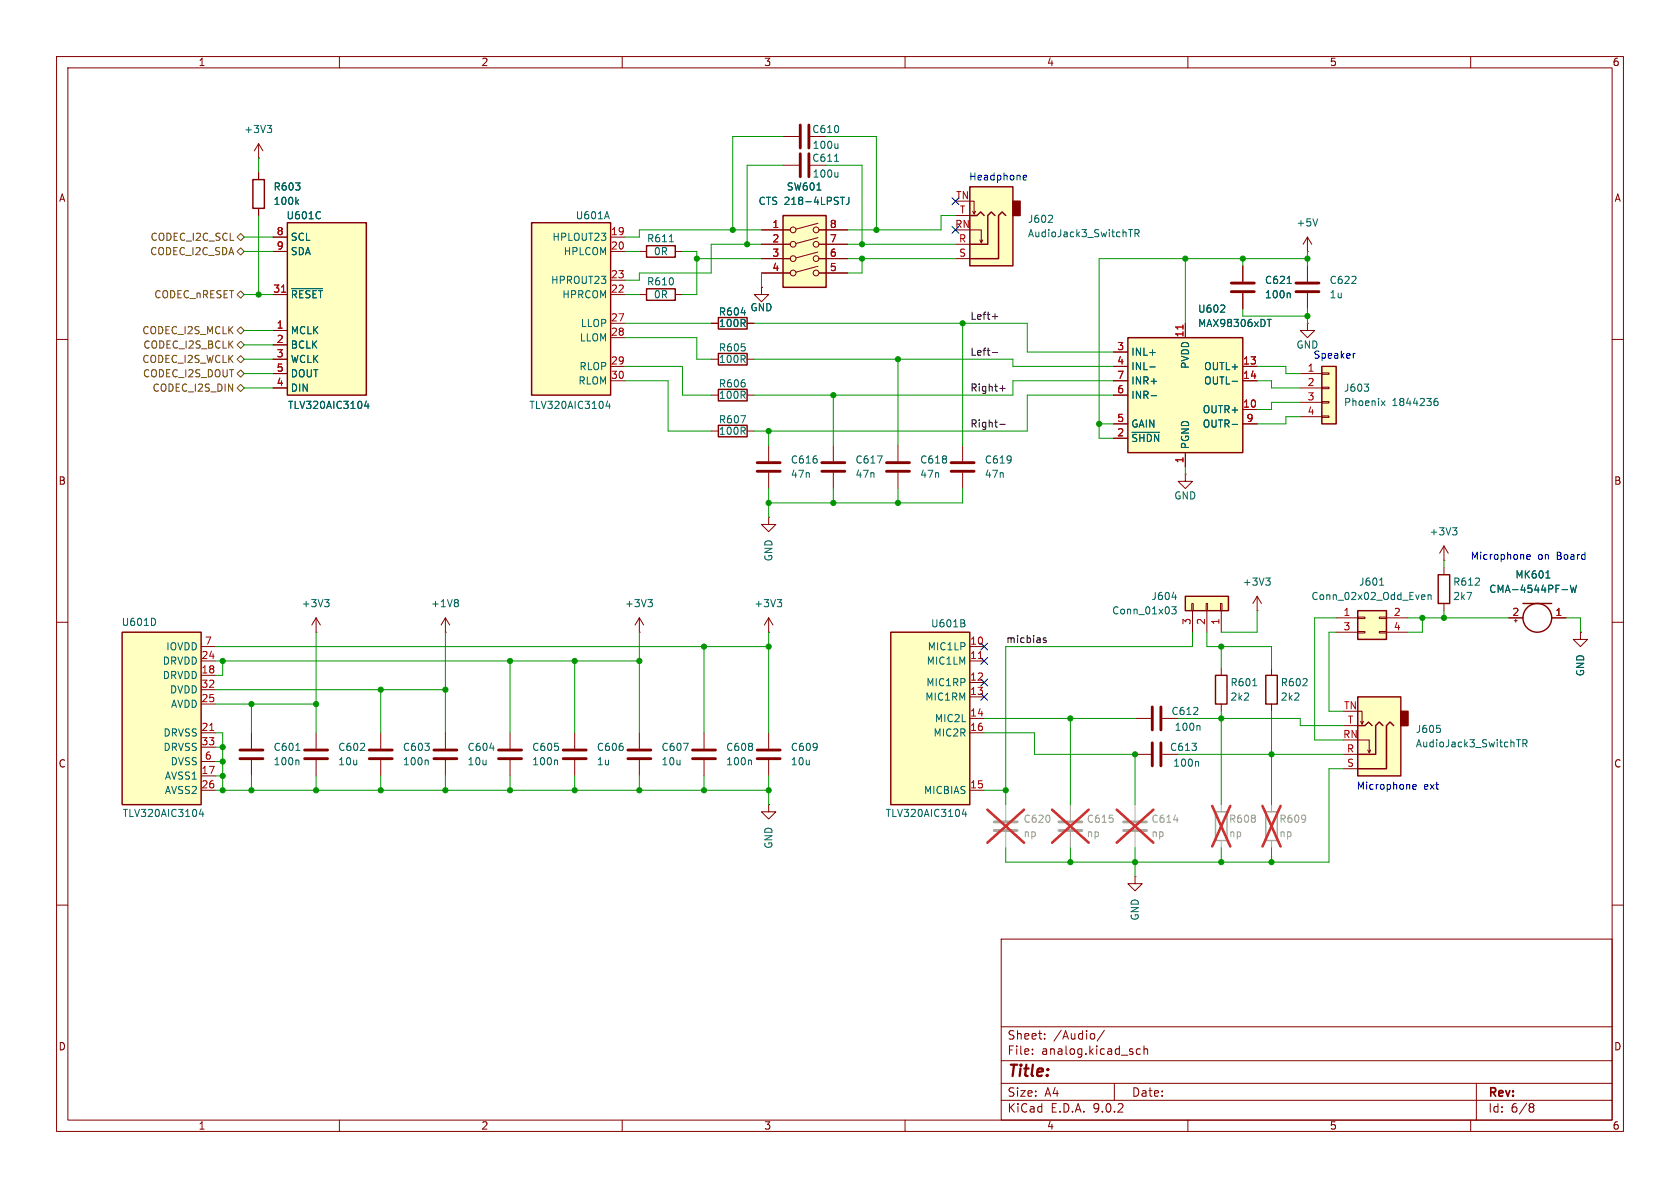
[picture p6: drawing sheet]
<svg xmlns="http://www.w3.org/2000/svg" width="297mm" height="210mm" viewBox="0 0 297 210" stroke-linecap="round" stroke-linejoin="round" font-family="sans-serif">
<g fill="none" stroke="#840000" stroke-width=".18">
<path d="M10 10h277v190h-277zM12 12h273v186h-273zM60 10v2M110 10v2M160 10v2M210 10v2M260 10v2M113 52.1h1.3M119.4 52.1h1.2M134.6 50.8v1.3h1.3l-1.3 1.2-1.3-1.2h1.3M134.6 50.8h.1M10 60h2"/>
<path d="M147.3 78.7v2.8M285 60h2M147.3 83.6v2.8M10 110h2M285 110h2M200.7 127h2.8M205.5 127h2.8M10 160h2M177 166h108v32h-108zM285 160h2M60 198v2M110 198v2"/>
<path d="M160 198v2M177 194.5h108M177 191.5h108M177 187.5h108M177 181.5h108M182.5 186.3v.1M182.5 185.5v.1M184.7 183.6v.1M184.7 182.8v.1M193.5 182.8v.8M195.2 182.1l-1.2 2M197 191.5v3"/>
<path d="M201.6 185.5l-.4-.1-.3 .3v.4l.1 .2h.6M202.2 185.5l.3-.1 .3 .1 .1 .9M202.2 184.9v1.5M210 198v2M260 198v2M261 191.5v6.5M270.6 195.1l.4 .1 .2 .2-.3 .3M270.6 195.7h.3M270.9 195.7l.2 .2 .1 .4-.2 .2-.4 .1"/>
</g>
<path d="M145.3 81.8h4.1M145.3 83.3h4.1M203.7 125v4M205.2 125v4" fill="none" stroke="#840000" stroke-width=".51"/>
<path d="M155.1 80.6h.9l-.6 1.3M212 128.3l.1 .1v.7" fill="none" stroke="#006464" stroke-width=".18"/>
<path d="M114.3 51.1h5.1v2h-5.1z" fill="none" stroke="#840000" stroke-width=".25"/>
<path d="M21.6 111.8h14v30.4h-14z" fill="#ffffc2"/>
<path d="M127 62.5h5.1v2h-5.1zM21.6 111.8h14v30.4h-14zM214.9 119.4h2v5.1h-2zM223.8 119.4h2v5.1h-2z" fill="none" stroke="#840000" stroke-width=".25"/>
<g fill="none" stroke="#840000" stroke-width=".18">
<path d="M125.7 63.5h1.3M132.1 63.5h1.2M35.6 114.3h2.5M35.6 116.8h2.5M35.6 119.4h2.5M215.9 118.1v1.3M224.8 118.1v1.3M35.6 121.9h2.5M35.6 124.5h2.5M35.6 129.5h2.5M35.6 132.1h2.5M35.6 134.6h2.5"/>
<path d="M35.6 137.2h2.5M35.6 139.7h2.5M44.4 129.5v2.8M44.4 134.4v2.8M55.9 129.5v2.8M55.9 134.4v2.8M200.7 133.4h2.8M205.5 133.4h2.8M215.9 124.5v1.2M224.8 124.5v1.2M200.7 154.9v1.3h1.2l-1.2 1.3-1.3-1.3h1.3M200.7 154.9h.1"/>
</g>
<path d="M37.1 129.1h.7" fill="none" stroke="#a90000" stroke-width=".18"/>
<path d="M27.5 109.6v.7M52.3 132.7h.7M52.7 134.4l.1 .1v.7M211.7 134.6l.2 .2v.7M221.5 121.2h.7M35.5 143l-.3 .9h.8M35.9 143.5v.8" fill="none" stroke="#006464" stroke-width=".18"/>
<path d="M42.4 134.1h4.1M42.4 132.6h4.1M53.8 134.1h4.1M53.8 132.6h4.1M203.7 131.3v4.1M205.2 131.3v4.1" fill="none" stroke="#840000" stroke-width=".51"/>
<path d="M214.9 143.5h2v5.1h-2zM223.8 143.5h2v5.1h-2z" fill="none" stroke="#a1a1a1" stroke-width=".25"/>
<path d="M215.9 142.2v1.3M215.9 148.6v1.3M224.8 142.2v1.3M224.8 148.6v1.3" fill="none" stroke="#a1a1a1" stroke-width=".18"/>
<path d="M214.3 142.5l3.2 7.1M217.5 142.5l-3.2 7.1M223.2 142.5l3.2 7.1M226.4 142.5l-3.2 7.1" fill="none" stroke="#e12e31" stroke-width=".46"/>
<path d="M199.4 59.7h20.3v20.3h-20.3z" fill="#ffffc2"/>
<path d="M199.4 59.7h20.3v20.3h-20.3z" fill="none" stroke="#840000" stroke-width=".25"/>
<path d="M209.5 57.2v2.5M196.8 62.2h2.6M196.8 64.8h2.6M196.8 67.3h2.6M196.8 69.9h2.6M196.8 74.9h2.6M196.8 77.5h2.6M219.7 64.8h2.5M219.7 67.3h2.5M219.7 74.9h2.5M219.7 72.4h2.5M209.5 80v2.6" fill="none" stroke="#840000" stroke-width=".18"/>
<path d="M215.7 55.2h.8M216.5 54v.5M224 56.5h.7M224.4 56.5v1.2M200.1 76.4h4.9M203.3 64.9h.9M203.5 69.9h1M217.8 67.4h1M217.8 75h1" fill="none" stroke="#006464" stroke-width=".18"/>
<path d="M209.1 57.5v.7" fill="none" stroke="#a90000" stroke-width=".18"/>
<path d="M233.7 64.8h2.5v10.1h-2.5z" fill="#ffffc2"/>
<path d="M233.7 64.8h2.5v10.1h-2.5z" fill="none" stroke="#840000" stroke-width=".25"/>
<g fill="none" stroke="#840000" stroke-width=".18">
<path d="M219.7 47v2.8M219.7 51.8v2.8M231.1 44.5h.1M231.1 57.2v1.2h1.3l-1.3 1.3-1.2-1.3h1.2M231.1 57.2h.1M231.1 41.9l-.7 1.3M231.1 41.9l.8 1.3M231.1 41.9v2.6M231.1 47v2.8M231.1 51.8v2.8M229.9 66h3.8M229.9 68.6h3.8"/>
<path d="M229.9 71.1h3.8M229.9 73.7h3.8M233.7 65.9h1.2v.3h-1.2zM233.7 68.5h1.2v.2h-1.2zM233.7 71h1.2v.2h-1.2zM233.7 73.5h1.2v.3h-1.2z"/>
</g>
<path d="M233 38.7l-.5 1.2M227.6 50.1h.7M227.9 51.8l.2 .2v.6M241.2 67.9h.8l-.5 .5M241.8 68.4l.2 .2-.2 .5M244.2 70.9l.7 .8M244.9 70.9l-.7 .8M253.5 71.2l.2-.3h.3l.2 .3v.3l-.2 .2-.4-.1-.1-.1M254.1 70.4l-.4 .1-.2 .5" fill="none" stroke="#006464" stroke-width=".18"/>
<path d="M217.7 51.6h4M217.7 50h4M229.1 51.6h4.1M229.1 50h4.1" fill="none" stroke="#840000" stroke-width=".51"/>
<path d="M175.8 145.3h4M175.8 146.8h4M187.2 145.3h4.1M187.2 146.8h4.1M198.6 145.3h4.1M198.6 146.8h4.1" fill="none" stroke="#a1a1a1" stroke-width=".51"/>
<path d="M177.8 142.2v2.8M177.8 147.1v2.8M189.2 142.2v2.8M189.2 147.1v2.8M200.7 142.2v2.8M200.7 147.1v2.8" fill="none" stroke="#a1a1a1" stroke-width=".18"/>
<path d="M174.6 143.1l6.4 5.9M181 143.1l-6.4 5.9M186 143.1l6.5 5.9M192.5 143.1l-6.5 5.9M197.4 143.1l6.5 5.9M203.9 143.1l-6.5 5.9" fill="none" stroke="#e12e31" stroke-width=".46"/>
<path d="M207.5 144.9h.8" fill="none" stroke="#989898" stroke-width=".18"/>
<path d="M157.5 111.8h13.9v30.4h-13.9z" fill="#ffffc2"/>
<path d="M44.7 31.8h2v5h-2zM114.3 43.4h5.1v2.1h-5.1zM157.5 111.8h13.9v30.4h-13.9z" fill="none" stroke="#840000" stroke-width=".25"/>
<g fill="none" stroke="#840000" stroke-width=".18">
<path d="M45.7 27.9h.1M45.7 25.4v2.5M45.7 30.5v1.3M45.7 36.8v1.3M45.7 25.4l-.7 1.3M45.7 25.4l.8 1.3M113 44.5h1.3M119.4 44.5h1.2M170.2 78.7v2.8M135.9 91.4v1.3h1.3l-1.3 1.3-1.3-1.3h1.3M135.9 91.4h.1M170.2 83.6v2.8"/>
<path d="M113 111.8h.1M113 109.2l-.7 1.3M113 109.2l.8 1.3M113 109.2v2.6M171.4 114.3h2.6M171.4 116.8h2.6M78.7 129.5v2.8M78.7 134.4v2.8M90.2 129.5v2.8M90.2 134.4v2.8M101.6 129.5v2.8M101.6 134.4v2.8"/>
<path d="M113 129.5v2.8M113 134.4v2.8M124.5 129.5v2.8M124.5 134.4v2.8M171.4 120.7h2.6M171.4 123.2h2.6M171.4 127h2.6M171.4 129.5h2.6M171.4 139.7h2.6M135.9 142.2v1.3h1.3l-1.3 1.3-1.3-1.3h1.3M135.9 142.2h.1"/>
</g>
<path d="M173 116.4h.7" fill="none" stroke="#a90000" stroke-width=".18"/>
<g fill="none" stroke="#006464" stroke-width=".18">
<path d="M47.2 22.2h.8l-.4 .5M47.8 22.7l.2 .2v.3l-.2 .2M52.4 35.7l.4 .4M52.8 35.3l-.5 .5M118.3 42.7h.7M114.5 106h.8l-.4 .5M115.1 106.5l.2 .2v.3l-.2 .3M170.3 110.2l.3 .2-.1 .3-.2 .1M170.4 109.6l.1 .2-.1 .3M86.6 132.2h.8M98.4 134.4l.2 .1v.7M120.8 131.4h.9l-.6 1.3"/>
<path d="M132.7 134.4l.2 .1v.7M170.4 143l-.3 .9h.8M170.7 143.5v.8"/>
</g>
<path d="M168.1 81.8h4.1M168.1 83.3h4.1M76.7 134.1h4.1M76.7 132.6h4.1M88.1 134.1h4.1M88.1 132.6h4.1M99.6 134.1h4M99.6 132.6h4M111 134.1h4.1M111 132.6h4.1M122.4 134.1h4.1M122.4 132.6h4.1" fill="none" stroke="#840000" stroke-width=".51"/>
<path d="M50.8 39.4h14v30.5h-14z" fill="#ffffc2"/>
<path d="M50.8 39.4h14v30.5h-14z" fill="none" stroke="#840000" stroke-width=".25"/>
<path d="M48.3 41.9h2.5M48.3 44.5h2.5M48.3 52.1h2.5M48.3 58.4h2.5M48.3 61h2.5M48.3 63.5h2.5M48.3 66h2.5M48.3 68.6h2.5" fill="none" stroke="#840000" stroke-width=".18"/>
<path d="M56.6 37.5h.1M56.6 38.6h.1M51.5 51h5.5M64.8 70.9l-.3 .9h.7M65.1 71.4v.8" fill="none" stroke="#006464" stroke-width=".18"/>
<path d="M49.8 51.7h.7" fill="none" stroke="#a90000" stroke-width=".18"/>
<path d="M94 39.4h13.9v30.5h-13.9z" fill="#ffffc2"/>
<path d="M94 39.4h13.9v30.5h-13.9z" fill="none" stroke="#840000" stroke-width=".25"/>
<g fill="none" stroke="#840000" stroke-width=".18">
<path d="M138.4 29.2h2.8M138.4 24.1h2.8M107.9 41.9h2.6M107.9 44.5h2.6M107.9 49.5h2.6M107.9 52.1h2.6M107.9 57.2h2.6M107.9 59.7h2.6M107.9 64.8h2.6M107.9 67.3h2.6M55.9 111.8h.1M55.9 109.2l-.8 1.3"/>
<path d="M55.9 109.2l.7 1.3M55.9 109.2v2.6M78.7 111.8h.1M78.7 109.2l-.7 1.3M78.7 109.2l.8 1.3M78.7 109.2v2.6M135.9 111.8h.1M135.9 109.2v2.6M135.9 109.2l-.8 1.3M135.9 109.2l.8 1.3M67.3 129.5v2.8M67.3 134.4v2.8"/>
<path d="M135.9 129.5v2.8M135.9 134.4v2.8"/>
</g>
<g fill="none" stroke="#006464" stroke-width=".18">
<path d="M107.3 37.4l.4 1.3M147.5 28.5h.8M148.1 25.4v.8M148.1 30.5v.8M148.1 31.2l-.1 .1M148.1 26.1l-.1 .1M107.4 70.9l-.3 .9h.8M107.7 71.4v.8M57.4 106h.8l-.4 .5M57.9 106.5l.3 .2v.3l-.3 .3M80.8 106l.2 .2-.2 .3 .2 .3v.2l-.2 .3M137.4 106h.8l-.4 .5"/>
<path d="M137.9 106.5l.3 .2v.3l-.3 .3M75.5 134.4l.2 .1v.7"/>
</g>
<path d="M141.5 22.1v4.1M141.5 27.2v4M143 22.1v4.1M143 27.2v4M65.3 134.1h4M65.3 132.6h4M133.9 134.1h4M133.9 132.6h4" fill="none" stroke="#840000" stroke-width=".51"/>
<path d="M138.4 38.1h7.6v12.7h-7.6z" fill="#ffffc2"/>
<g fill="none" stroke="#840000" stroke-width=".18">
<path d="M144.6 39.5l-3.9 1M125.7 57.2h1.3M132.1 57.2h1.2M134.6 40.6h5.1M134.6 43.2h5.1M134.6 45.7h5.1M134.6 48.3h5.1M144.6 42l-3.9 1.1M144.6 44.6l-3.9 1M144.6 47.1l-3.9 1M144.8 40.6h5.1M144.8 43.2h5.1"/>
<path d="M144.8 45.7h5.1M144.8 48.3h5.1M125.7 69.9h1.3M125.7 76.2h1.3M132.1 69.9h1.2M132.1 76.2h1.2M135.9 78.7v2.8M135.9 83.6v2.8"/>
<circle cx="140.2" cy="40.6" r=".51"/>
<circle cx="140.2" cy="48.3" r=".51"/>
<circle cx="140.2" cy="43.2" r=".51"/>
<circle cx="140.2" cy="45.7" r=".51"/>
<circle cx="144.3" cy="45.7" r=".51"/>
<circle cx="144.3" cy="43.2" r=".51"/>
<circle cx="144.3" cy="48.3" r=".51"/>
<circle cx="144.3" cy="40.6" r=".51"/>
</g>
<path d="M138.4 38.1h7.6v12.7h-7.6zM127 56.1h5.1v2.1h-5.1zM127 68.8h5.1v2.1h-5.1zM127 75.2h5.1v2h-5.1z" fill="none" stroke="#840000" stroke-width=".25"/>
<path d="M144.4 33.6h.7M148.6 34.9h.7M150.1 34.9v.9a.41 .41 0 0 1-.5 .3M131 55.3h.8M131 73.5h.8l-.5 1.2" fill="none" stroke="#006464" stroke-width=".18"/>
<path d="M133.9 81.8h4M133.9 83.3h4" fill="none" stroke="#840000" stroke-width=".51"/>
<path d="M240 123.2h7.6v14h-7.6z" fill="#ffffc2"/>
<path d="M247.6 125.7h1.3v2.6h-1.3z" fill="#840000" stroke="#840000" stroke-width=".25"/>
<path d="M240 123.2h7.6v14h-7.6zM240 128.3h1.3l.6-.7 .7 .7M244.5 128.3l-.7-.7-.6 .7v5.1h-3.2M246.4 128.3l-.7-.7-.6 .7v7.6h-5.1" fill="none" stroke="#840000" stroke-width=".25"/>
<path d="M209.5 83.8v1.3h1.3l-1.3 1.3-1.2-1.3h1.2M209.5 83.8h.1M237.5 135.9h2.5M237.5 133.4h2.5M237.5 128.3h2.5M240 130.8h2.1v2.3l.2-.5M240 125.7h.8v2.3l.2-.5M240.5 127.5l.3 .5M241.8 132.6l.3 .5" fill="none" stroke="#840000" stroke-width=".18"/>
<path d="M254 128.2h.6M254.5 128.8l.2 .1-.2 .5M268.1 130.8h.7M269.2 131.4h.6l.2-.2-.1-.3-.7-.1v1.2M269.5 131.4l.5 .6" fill="none" stroke="#006464" stroke-width=".18"/>
<path d="M240 108h5.1v5h-5.1z" fill="#ffffc2"/>
<path d="M240 108h5.1v5h-5.1z" fill="none" stroke="#840000" stroke-width=".25"/>
<path d="M236.2 109.2h3.8M236.2 111.8h3.8M240 109.1h1.3v.2h-1.3zM240 111.6h1.3v.3h-1.3zM243.8 109.1h1.3v.2h-1.3zM243.8 111.6h1.3v.3h-1.3zM245.1 109.2h3.8M245.1 111.8h3.8" fill="none" stroke="#840000" stroke-width=".18"/>
<path d="M243.9 103.4h.7M251.5 105.1l.4 .1v.2l-.6 .2M251.9 105.9l-.4 .1M252.5 105.3l.1-.2 .3 .1 .1 .8M252.5 105.1v.9" fill="none" stroke="#006464" stroke-width=".18"/>
<path d="M209.5 105.4h7.7v2.6h-7.7z" fill="#ffffc2"/>
<g fill="none" stroke="#840000" stroke-width=".25">
<path d="M209.5 105.4h7.7v2.6h-7.7zM254.3 101.6h2v5.1h-2zM269.2 106.7h5.1"/>
<circle cx="271.8" cy="109.2" r="2.54"/>
</g>
<g fill="none" stroke="#840000" stroke-width=".18">
<path d="M210.7 106.7h.2v1.3h-.2zM210.8 108v3.8M213.2 106.7h.3v1.3h-.3zM213.4 108v3.8M215.8 106.7h.2v1.3h-.2zM215.9 108v3.8M222.2 108h.1M222.2 105.4l-.7 1.3M222.2 105.4l.8 1.3M222.2 105.4v2.6M255.3 100.3v1.3M255.3 106.7v1.3"/>
<path d="M266.7 109.2h2.5M267.7 109.7h.5M268 109.5v.5M274.3 109.2h2.6M279.4 111.8v1.2h1.3l-1.3 1.3-1.3-1.3h1.3M279.4 111.8h.1"/>
</g>
<path d="M207.1 107.3h.8l-.4 .4 .4 .2v.5l-.2 .1-.6-.1M207.2 105.6h.8M223.8 102.2h.7l-.4 .5M224.3 102.7l.2 .2v.3l-.2 .2M273.3 102.2h.7M276.2 104.2h.9M277.6 103.4l.3 1.3 .3-.9 .2 .9 .3-1.3" fill="none" stroke="#006464" stroke-width=".18"/>
<path d="M171.4 33h7.7v14h-7.7z" fill="#ffffc2"/>
<path d="M179.1 35.6h1.2v2.5h-1.2z" fill="#840000" stroke="#840000" stroke-width=".25"/>
<path d="M171.4 33h7.7v14h-7.7zM171.4 38.1h1.3l.7-.6 .6 .6M175.9 38.1l-.6-.6-.7 .6v5.1h-3.2M177.8 38.1l-.6-.6-.7 .6v7.6h-5.1" fill="none" stroke="#840000" stroke-width=".25"/>
<g fill="none" stroke="#840000" stroke-width=".18">
<path d="M45.7 30.5v1.3M45.7 36.8v1.3M168.9 38.1h2.5M171.4 35.6h.8v2.2l.3-.5M172 37.3l.2 .5M48.3 41.9h2.5M48.3 44.5h2.5M48.3 52.1h2.5M48.3 58.4h2.5M125.7 57.2h1.3M132.1 57.2h1.2M134.6 50.8h.1"/>
<path d="M134.6 45.7h5.1M134.6 43.2h5.1M134.6 40.6h5.1M134.6 48.3h5.1M144.8 45.7h5.1M144.8 43.2h5.1M144.8 40.6h5.1M144.8 48.3h5.1M168.9 45.7h2.5M168.9 43.2h2.5M171.4 40.6h2.1v2.3l.2-.5M173.2 42.4l.3 .5"/>
<path d="M209.5 57.2v2.5M219.7 47v2.8M219.7 51.8v2.8M48.3 61h2.5M48.3 63.5h2.5M48.3 66h2.5M48.3 68.6h2.5M158.7 78.7v2.8M196.8 62.2h2.6M196.8 64.8h2.6M196.8 67.3h2.6M196.8 69.9h2.6"/>
<path d="M196.8 74.9h2.6M196.8 77.5h2.6M219.7 64.8h2.5M219.7 67.3h2.5M219.7 74.9h2.5M219.7 72.4h2.5M158.7 83.6v2.8M209.5 80v2.6M255.3 99.1h.1M255.3 96.5l-.8 1.3M255.3 96.5l.7 1.3M255.3 96.5v2.6"/>
<path d="M266.7 109.2h2.5M274.3 109.2h2.6M279.4 111.8h.1"/>
</g>
<g fill="none" stroke="#006464" stroke-width=".18">
<path d="M52.4 35.7l.4 .4M52.8 35.3l-.5 .5M56.6 37.5h.1M56.6 38.6h.1M144.4 33.6h.7M148.6 34.9h.7M150.1 34.9v.9a.41 .41 0 0 1-.5 .3M186 38.1l.1 .2-.1 .3-.7 .7h.8M51.5 51h5.5M131 55.3h.8M199.5 40.6h.7M200.6 41.2h.7l.1-.2-.1-.3-.7-.1v1.3"/>
<path d="M201 41.2l.4 .7M215.7 55.2h.8M216.5 54v.5M224 56.5h.7M224.4 56.5v1.2M227.6 50.1h.7M227.9 51.8l.2 .2v.6M64.8 70.9l-.3 .9h.7M65.1 71.4v.8M200.1 76.4h4.9M203.3 64.9h.9M203.5 69.9h1"/>
<path d="M217.8 67.4h1M217.8 75h1M256.8 93.3h.8l-.5 .5M257.3 93.8l.3 .2v.3l-.3 .3M273.3 102.2h.7M276.2 104.2h.9M277.6 103.4l.3 1.3 .3-.9 .2 .9 .3-1.3"/>
</g>
<path d="M156.7 81.8h4.1M156.7 83.3h4.1" fill="none" stroke="#840000" stroke-width=".51"/>
<path d="M41.9 41.9l.6-.6 .7 .6-.7 .6zM41.9 44.5l.6-.7 .7 .7-.7 .6zM41.9 58.4l.6-.6 .7 .6-.7 .7zM42.5 51.4l.7 .7-.7 .6-.6-.6zM41.9 66l.6-.6 .7 .6-.7 .7zM41.9 61l.6-.7 .7 .7-.7 .6zM41.9 68.6l.6-.7 .7 .7-.7 .6zM42.5 62.9l.7 .6-.7 .6-.6-.6z" fill="none" stroke="#725600" stroke-width=".18"/>
<path d="M175.4 56h1M175.4 62.3h1M176.8 68.7h.9M176.8 75h.9M177.2 68.2v.9M184.9 112.8h-.3l-.2 .1 .1 .2 .4 .1v.3h-.5" fill="none" stroke="#0f0f0f" stroke-width=".18"/>
<g fill="none" stroke="#009600" stroke-width=".18">
<path d="M45.7 27.9v2.6M45.7 38.1v14M138.4 24.1h-8.9v16.5M138.4 29.2h-6.3v14M146 24.1h8.9v16.5M146 29.2h6.4v14M168.9 38.1h-2.5v2.5h-16.5M43.2 44.5h5.1M43.2 41.9h5.1M43.2 52.1h5.1M43.2 58.4h5.1M110.5 57.2h15.2"/>
<path d="M110.5 59.7h12.7v3.8h2.5M110.5 44.5h2.5M110.5 52.1h2.5M120.6 44.5h2.6v7.6h-2.6M123.2 45.7h11.4M133.3 57.2h48.3v5h15.2M134.6 48.3v2.5M134.6 40.6h-21.6v1.3h-2.5M134.6 43.2h-8.9v5.1h-12.7v1.2h-2.5M149.9 45.7h19M149.9 43.2h19M152.4 45.7v2.6h-2.5"/>
<path d="M170.2 57.2v21.5M209.5 45.7v11.5M219.7 54.6v1.3h11.4M219.7 45.7v1.3M231.1 45.7h-36.8v31.8h2.5M231.1 44.5v2.5M231.1 54.6v2.6M43.2 68.6h5.1M43.2 63.5h5.1M43.2 61h5.1M43.2 66h5.1M110.5 67.3h7.6v8.9h7.6"/>
<path d="M110.5 64.8h10.1v5.1h5.1M133.3 63.5h45.8v1.3h17.7M135.9 76.2v2.5M147.3 69.9v8.8M158.7 63.5v15.2M194.3 74.9h2.5M196.8 69.9h-15.2v6.3h-48.3M196.8 67.3h-17.7v2.6h-45.8M222.2 67.3h2.6v1.3h5.1M222.2 64.8h5.1v1.2h2.6M229.9 73.7h-2.6v1.2h-5.1M229.9 71.1h-5.1v1.3h-2.6"/>
<path d="M135.9 86.4v5M147.3 86.4v2.5M158.7 86.4v2.5M170.2 86.4v2.5h-34.3M209.5 82.6v1.2M255.3 99.1v1.2M38.1 114.3h97.8M38.1 116.8h74.9M39.4 116.8v2.6h-1.3M55.9 111.8v17.7M78.7 111.8v17.7M90.2 116.8v12.7"/>
<path d="M101.6 116.8v12.7M113 111.8v17.7M124.5 114.3v15.2M135.9 111.8v17.7M210.8 111.8v2.5h-33v27.9M213.4 111.8v2.5h11.4v3.8M215.9 114.3v3.8M222.2 108v3.8h-6.3M236.2 109.2h-3.8v21.6h5.1M236.2 111.8h-1.3v13.9h2.6M248.9 109.2h17.8M251.5 109.2v2.6h-2.6"/>
<path d="M255.3 108v1.2M276.9 109.2h2.5v2.6M38.1 121.9h40.6M38.1 129.5h1.3v10.2M38.1 139.7h97.8M38.1 134.6h1.3M38.1 124.5h17.8M38.1 132.1h1.3M38.1 137.2h1.3M44.4 124.5v5M44.4 137.2v2.5M55.9 137.2v2.5"/>
<path d="M67.3 121.9v7.6M67.3 137.2v2.5M78.7 137.2v2.5M90.2 137.2v2.5M101.6 137.2v2.5M113 137.2v2.5M124.5 137.2v2.5M135.9 137.2v5M174 129.5h8.9v3.9h17.8v8.8M174 139.7h3.8M174 127h26.7M189.2 127v15.2"/>
<path d="M208.3 133.4h29.2M208.3 127h21.6v1.3h7.6M215.9 125.7v16.5M224.8 125.7v16.5M237.5 135.9h-2.6v16.5h-57.1v-2.5M189.2 149.9v2.5M200.7 149.9v5M215.9 149.9v2.5M224.8 149.9v2.5"/>
</g>
<path d="M168.3 35l1.2 1.2M169.5 35l-1.2 1.2M168.3 40l1.2 1.2M169.5 40l-1.2 1.2M173.4 116.2l1.2 1.2M173.4 113.7l1.2 1.2M174.6 116.2l-1.2 1.2M174.6 113.7l-1.2 1.2M173.4 120l1.2 1.3M173.4 122.6l1.2 1.2M174.6 120l-1.2 1.3M174.6 122.6l-1.2 1.2" fill="none" stroke="#000084" stroke-width=".18"/>
<path d="M180.9 31.6l.2 .2h.3M180.9 31.2l.2-.2h.2l.2 .2v.1l-.6 .1M239.6 62.5l-.3 .1M269.9 98.5l.6-.2v-.2l-.4-.1-.2 .2 .1 .6h.5M249.8 139.1l.6-.1-.1-.3h-.3l-.2 .2v.6h.5" fill="none" stroke="#0000c2" stroke-width=".18"/>
<path d="M49.8 51.7h.7M209.1 57.5v.7" fill="none" stroke="#a90000" stroke-width=".18"/>
<g fill="#009600" stroke="#009600" stroke-width=".18">
<circle cx="255.3" cy="109.2" r=".46"/>
<circle cx="194.3" cy="74.9" r=".46"/>
<circle cx="251.5" cy="109.2" r=".46"/>
<circle cx="170.2" cy="57.2" r=".46"/>
<circle cx="152.4" cy="43.2" r=".46"/>
<circle cx="154.9" cy="40.6" r=".46"/>
<circle cx="177.8" cy="139.7" r=".46"/>
<circle cx="200.7" cy="152.4" r=".46"/>
<circle cx="189.2" cy="152.4" r=".46"/>
<circle cx="189.2" cy="127" r=".46"/>
<circle cx="200.7" cy="133.4" r=".46"/>
<circle cx="231.1" cy="55.9" r=".46"/>
<circle cx="231.1" cy="45.7" r=".46"/>
<circle cx="219.7" cy="45.7" r=".46"/>
<circle cx="209.5" cy="45.7" r=".46"/>
<circle cx="215.9" cy="127" r=".46"/>
<circle cx="215.9" cy="114.3" r=".46"/>
<circle cx="224.8" cy="152.4" r=".46"/>
<circle cx="224.8" cy="133.4" r=".46"/>
<circle cx="215.9" cy="152.4" r=".46"/>
<circle cx="44.4" cy="139.7" r=".46"/>
<circle cx="39.4" cy="139.7" r=".46"/>
<circle cx="67.3" cy="121.9" r=".46"/>
<circle cx="55.9" cy="139.7" r=".46"/>
<circle cx="39.4" cy="132.1" r=".46"/>
<circle cx="39.4" cy="134.6" r=".46"/>
<circle cx="39.4" cy="137.2" r=".46"/>
<circle cx="158.7" cy="63.5" r=".46"/>
<circle cx="152.4" cy="45.7" r=".46"/>
<circle cx="158.7" cy="88.9" r=".46"/>
<circle cx="147.3" cy="69.9" r=".46"/>
<circle cx="123.2" cy="45.7" r=".46"/>
<circle cx="147.3" cy="88.9" r=".46"/>
<circle cx="129.5" cy="40.6" r=".46"/>
<circle cx="132.1" cy="43.2" r=".46"/>
<circle cx="135.9" cy="114.3" r=".46"/>
<circle cx="135.9" cy="139.7" r=".46"/>
<circle cx="44.4" cy="124.5" r=".46"/>
<circle cx="55.9" cy="124.5" r=".46"/>
<circle cx="39.4" cy="116.8" r=".46"/>
<circle cx="113" cy="116.8" r=".46"/>
<circle cx="45.7" cy="52.1" r=".46"/>
<circle cx="67.3" cy="139.7" r=".46"/>
<circle cx="78.7" cy="139.7" r=".46"/>
<circle cx="90.2" cy="139.7" r=".46"/>
<circle cx="101.6" cy="139.7" r=".46"/>
<circle cx="90.2" cy="116.8" r=".46"/>
<circle cx="101.6" cy="116.8" r=".46"/>
<circle cx="78.7" cy="121.9" r=".46"/>
<circle cx="124.5" cy="114.3" r=".46"/>
<circle cx="135.9" cy="76.2" r=".46"/>
<circle cx="135.9" cy="88.9" r=".46"/>
<circle cx="124.5" cy="139.7" r=".46"/>
<circle cx="113" cy="139.7" r=".46"/>
</g>
<text font-size="2.8" fill="#840000" x="178" y="190.9">Title:</text>
<g font-size="2.1" fill="#840000">
<text x="178" y="184">Sheet:</text>
<text x="186.2" y="184">/Audio/</text>
<text x="178" y="186.7">File:</text>
<text x="184.1" y="186.7">analog.kicad_sch</text>
<text x="178" y="196.9">KiCad</text>
<text x="178" y="194.1">Size:</text>
<text x="184.7" y="194.1">A4</text>
<text x="185.7" y="196.9">E.D.A.</text>
<text x="193.3" y="196.9">9.0.2</text>
<text x="200" y="194.1">Date:</text>
<text x="263" y="194.3">Rev:</text>
<text x="263" y="196.9">Id:</text>
<text x="267.1" y="196.9">6/8</text>
</g>
<g font-size="1.8" fill="#840000">
<text x="35" y="11.9">1</text>
<text x="85" y="11.9">2</text>
<text x="135" y="11.9">3</text>
<text x="185" y="11.9">4</text>
<text x="235" y="11.9">5</text>
<text x="285" y="11.9">6</text>
<text x="10.3" y="35.9">A</text>
<text x="285.3" y="35.9">A</text>
<text x="10.3" y="85.9">B</text>
<text x="285.3" y="85.9">B</text>
<text x="10.3" y="135.9">C</text>
<text x="285.3" y="135.9">C</text>
<text x="10.3" y="185.9">D</text>
<text x="285.3" y="185.9">D</text>
<text x="35" y="199.9">1</text>
<text x="85" y="199.9">2</text>
<text x="135" y="199.9">3</text>
<text x="185" y="199.9">4</text>
<text x="235" y="199.9">5</text>
<text x="285" y="199.9">6</text>
</g>
<g font-size="1.8" fill="#006464">
<text x="43.1" y="23.7">+3V3</text>
<text x="143.5" y="23.7">C610</text>
<text x="143.5" y="28.8">C611</text>
<text x="143.6" y="26.5">100u</text>
<text x="48.3" y="33.9">R603</text>
<text x="139" y="33.9">SW601</text>
<text x="143.6" y="31.6">100u</text>
<text x="48.3" y="36.4">100k</text>
<text x="50.6" y="39">U601C</text>
<text x="101.7" y="39">U601A</text>
<text x="134" y="36.4">CTS 218-4LPSTJ</text>
<text x="181.6" y="39.6">J602</text>
<text x="229.1" y="40.2">+5V</text>
<text x="51.3" y="42.8">SCL</text>
<text x="51.3" y="45.3">SDA</text>
<text x="97.6" y="42.8">HPLOUT23</text>
<text x="99.6" y="45.3">HPLCOM</text>
<text x="114.3" y="43">R611</text>
<text x="115.5" y="45.3">0R</text>
<text x="181.6" y="42.1">AudioJack3_SwitchTR</text>
<text x="51.3" y="52.9">~{RESET}</text>
<text x="97.3" y="50.4">HPROUT23</text>
<text x="99.3" y="52.9">HPRCOM</text>
<text x="114.3" y="50.6">R610</text>
<text x="115.5" y="52.9">0R</text>
<text x="223.5" y="50.4">C621</text>
<text x="223.5" y="52.9">100n</text>
<text x="235" y="50.4">C622</text>
<text x="235" y="52.9">1u</text>
<text x="51.3" y="59.3">MCLK</text>
<text x="102.6" y="58">LLOP</text>
<text x="127" y="56">R604</text>
<text x="127" y="58">100R</text>
<text x="132.6" y="55.2">GND</text>
<text x="211.7" y="58">MAX98306xDT</text>
<text x="211.7" y="55.5">U602</text>
<text x="51.3" y="61.8">BCLK</text>
<text x="51.3" y="64.4">WCLK</text>
<text x="102.3" y="65.6">RLOP</text>
<text x="102.4" y="60.6">LLOM</text>
<text x="127" y="62.3">R605</text>
<text x="127" y="64.4">100R</text>
<text x="199.9" y="63.1">INL+</text>
<text x="199.9" y="65.6">INL-</text>
<text x="210.4" y="65.3" transform="rotate(-90 210.4 65.3)">PVDD</text>
<text x="212.8" y="65.6">OUTL+</text>
<text x="51.3" y="66.9">DOUT</text>
<text x="51.3" y="69.4">DIN</text>
<text x="102.2" y="68.2">RLOM</text>
<text x="127" y="68.7">R606</text>
<text x="127" y="70.7">100R</text>
<text x="199.9" y="68.2">INR+</text>
<text x="199.9" y="70.7">INR-</text>
<text x="212.8" y="68.2">OUTL-</text>
<text x="237.5" y="69.4">J603</text>
<text x="237.5" y="72">Phoenix</text>
<text x="246.1" y="72">1844236</text>
<text x="50.8" y="72.5">TLV320AIC3104</text>
<text x="93.5" y="72.5">TLV320AIC3104</text>
<text x="127" y="75">R607</text>
<text x="127" y="77.1">100R</text>
<text x="199.9" y="75.8">GAIN</text>
<text x="212.5" y="73.3">OUTR+</text>
<text x="212.5" y="75.8">OUTR-</text>
<text x="139.7" y="82.1">C616</text>
<text x="151.1" y="82.1">C617</text>
<text x="162.6" y="82.1">C618</text>
<text x="174" y="82.1">C619</text>
<text x="199.9" y="78.3">~{SHDN}</text>
<text x="210.4" y="79.5" transform="rotate(-90 210.4 79.5)">PGND</text>
<text x="139.7" y="84.7">47n</text>
<text x="151.1" y="84.7">47n</text>
<text x="162.6" y="84.7">47n</text>
<text x="174" y="84.7">47n</text>
<text x="207.5" y="88.5">GND</text>
<text x="252.6" y="94.8">+3V3</text>
<text x="136.8" y="99.3" transform="rotate(-90 136.8 99.3)">GND</text>
<text x="53.2" y="107.5">+3V3</text>
<text x="76.1" y="107.5">+1V8</text>
<text x="110.4" y="107.5">+3V3</text>
<text x="133.2" y="107.5">+3V3</text>
<text x="203.5" y="106.3">J604</text>
<text x="219.6" y="103.7">+3V3</text>
<text x="231.7" y="106.3">Conn_02x02_Odd_Even</text>
<text x="240.2" y="103.7">J601</text>
<text x="256.8" y="103.7">R612</text>
<text x="256.8" y="106.3">2k7</text>
<text x="263.2" y="105">CMA-4544PF-W</text>
<text x="267.8" y="102.5">MK601</text>
<text x="21.4" y="110.8">U601D</text>
<text x="164.5" y="111.1">U601B</text>
<text x="196.5" y="108.8">Conn_01x03</text>
<text x="28.7" y="117.7">DRVDD</text>
<text x="29.3" y="115.2">IOVDD</text>
<text x="163.7" y="117.7">MIC1LM</text>
<text x="163.9" y="115.2">MIC1LP</text>
<text x="280.3" y="119.7" transform="rotate(-90 280.3 119.7)">GND</text>
<text x="28.7" y="120.2">DRVDD</text>
<text x="30" y="122.8">DVDD</text>
<text x="30.1" y="125.3">AVDD</text>
<text x="163.5" y="124.1">MIC1RM</text>
<text x="163.7" y="121.5">MIC1RP</text>
<text x="217.4" y="121.5">R601</text>
<text x="217.4" y="124.1">2k2</text>
<text x="226.3" y="121.5">R602</text>
<text x="226.3" y="124.1">2k2</text>
<text x="28.8" y="130.4">DRVSS</text>
<text x="164.9" y="130.4">MIC2R</text>
<text x="165.2" y="127.9">MIC2L</text>
<text x="207" y="126.6">C612</text>
<text x="207.6" y="129.4">100n</text>
<text x="250.2" y="129.8">J605</text>
<text x="28.8" y="132.9">DRVSS</text>
<text x="30.1" y="135.5">DVSS</text>
<text x="48.3" y="132.9">C601</text>
<text x="48.3" y="135.5">100n</text>
<text x="59.7" y="132.9">C602</text>
<text x="59.7" y="135.5">10u</text>
<text x="71.1" y="132.9">C603</text>
<text x="71.1" y="135.5">100n</text>
<text x="82.6" y="132.9">C604</text>
<text x="82.6" y="135.5">10u</text>
<text x="94" y="132.9">C605</text>
<text x="94" y="135.5">100n</text>
<text x="105.4" y="132.9">C606</text>
<text x="105.4" y="135.5">1u</text>
<text x="116.8" y="132.9">C607</text>
<text x="116.8" y="135.5">10u</text>
<text x="128.3" y="132.9">C608</text>
<text x="128.3" y="135.5">100n</text>
<text x="139.7" y="132.9">C609</text>
<text x="139.7" y="135.5">10u</text>
<text x="206.7" y="132.9">C613</text>
<text x="207.3" y="135.7">100n</text>
<text x="250.2" y="132.3">AudioJack3_SwitchTR</text>
<text x="29" y="138">AVSS1</text>
<text x="29" y="140.6">AVSS2</text>
<text x="163.2" y="140.6">MICBIAS</text>
<text x="21.6" y="144.6">TLV320AIC3104</text>
<text x="156.5" y="144.6">TLV320AIC3104</text>
<text x="136.8" y="150.1" transform="rotate(-90 136.8 150.1)">GND</text>
<text x="201.5" y="162.8" transform="rotate(-90 201.5 162.8)">GND</text>
</g>
<g font-size="1.8" fill="#a90000">
<text x="168.9" y="35.3">TN</text>
<text x="48.8" y="41.7">8</text>
<text x="107.9" y="41.7">19</text>
<text x="136.5" y="40.4">1</text>
<text x="146.6" y="40.4">8</text>
<text x="168.8" y="40.4">RN</text>
<text x="169.6" y="37.8">T</text>
<text x="48.8" y="44.2">9</text>
<text x="107.9" y="44.2">20</text>
<text x="136.5" y="42.9">2</text>
<text x="136.5" y="45.5">3</text>
<text x="146.6" y="42.9">7</text>
<text x="146.6" y="45.5">6</text>
<text x="169.4" y="42.9">R</text>
<text x="169.5" y="45.5">S</text>
<text x="48.2" y="51.8">31</text>
<text x="107.9" y="49.3">23</text>
<text x="107.9" y="51.8">22</text>
<text x="136.5" y="48">4</text>
<text x="146.6" y="48">5</text>
<text x="48.8" y="58.2">1</text>
<text x="107.9" y="56.9">27</text>
<text x="107.9" y="59.4">28</text>
<text x="209.3" y="59.7" transform="rotate(-90 209.3 59.7)">11</text>
<text x="48.8" y="60.7">2</text>
<text x="48.8" y="63.2">3</text>
<text x="48.8" y="65.8">5</text>
<text x="107.9" y="64.5">29</text>
<text x="197.4" y="62">3</text>
<text x="197.4" y="64.5">4</text>
<text x="219.7" y="64.5">13</text>
<text x="231.1" y="65.8">1</text>
<text x="48.8" y="68.3">4</text>
<text x="107.9" y="67.1">30</text>
<text x="197.4" y="67.1">7</text>
<text x="197.4" y="69.6">6</text>
<text x="219.7" y="67.1">14</text>
<text x="231.1" y="68.3">2</text>
<text x="231.1" y="70.9">3</text>
<text x="197.4" y="74.7">5</text>
<text x="197.4" y="77.2">2</text>
<text x="219.7" y="72.1">10</text>
<text x="220.3" y="74.7">9</text>
<text x="231.1" y="73.4">4</text>
<text x="209.3" y="82" transform="rotate(-90 209.3 82)">1</text>
<text x="210.6" y="110.6" transform="rotate(-90 210.6 110.6)">3</text>
<text x="213.1" y="110.6" transform="rotate(-90 213.1 110.6)">2</text>
<text x="215.6" y="110.6" transform="rotate(-90 215.6 110.6)">1</text>
<text x="237.4" y="109">1</text>
<text x="237.4" y="111.5">3</text>
<text x="246.3" y="109">2</text>
<text x="246.3" y="111.5">4</text>
<text x="267.3" y="109">2</text>
<text x="274.9" y="109">1</text>
<text x="35.5" y="116.6">24</text>
<text x="35.5" y="119.1">18</text>
<text x="36.1" y="114">7</text>
<text x="171.4" y="114">10</text>
<text x="171.4" y="116.6">11</text>
<text x="35.5" y="121.7">32</text>
<text x="35.5" y="124.2">25</text>
<text x="171.4" y="120.4">12</text>
<text x="171.4" y="122.9">13</text>
<text x="237.5" y="125.5">TN</text>
<text x="35.5" y="129.3">21</text>
<text x="35.5" y="131.8">33</text>
<text x="171.4" y="126.7">14</text>
<text x="171.4" y="129.3">16</text>
<text x="237.4" y="130.6">RN</text>
<text x="238.2" y="128">T</text>
<text x="35.5" y="136.9">17</text>
<text x="36.1" y="134.4">6</text>
<text x="238" y="133.1">R</text>
<text x="238.1" y="135.6">S</text>
<text x="35.5" y="139.4">26</text>
<text x="171.4" y="139.4">15</text>
</g>
<g font-size="1.8" fill="#0000c2">
<text x="171.2" y="32.1">Headphone</text>
<text x="229.1" y="61.8">GND</text>
<text x="232.1" y="63.6">Speaker</text>
<text x="259.9" y="99.2">Microphone</text>
<text x="271.8" y="99.2">on</text>
<text x="275.3" y="99.2">Board</text>
<text x="239.8" y="139.8">Microphone</text>
<text x="251.7" y="139.8">ext</text>
</g>
<g font-size="1.8" fill="#725600">
<text x="26.4" y="45.3">CODEC_I2C_SDA</text>
<text x="26.5" y="42.8">CODEC_I2C_SCL</text>
<text x="27.2" y="52.9">CODEC_nRESET</text>
<text x="25.1" y="59.3">CODEC_I2S_MCLK</text>
<text x="25.1" y="64.4">CODEC_I2S_WCLK</text>
<text x="25.2" y="61.8">CODEC_I2S_BCLK</text>
<text x="25.2" y="66.9">CODEC_I2S_DOUT</text>
<text x="26.9" y="69.4">CODEC_I2S_DIN</text>
</g>
<g font-size="1.8" fill="#0f0f0f">
<text x="171.4" y="56.6">Left+</text>
<text x="171.4" y="63">Left-</text>
<text x="171.4" y="69.3">Right+</text>
<text x="171.4" y="75.7">Right-</text>
<text x="177.8" y="113.8">micbias</text>
</g>
<g font-size="1.8" fill="#989898">
<text x="180.9" y="145.6">C620</text>
<text x="180.9" y="148.2">np</text>
<text x="192" y="145.6">C615</text>
<text x="192" y="148.2">np</text>
<text x="203.5" y="145.6">C614</text>
<text x="203.5" y="148.2">np</text>
<text x="217.2" y="145.6">R608</text>
<text x="217.2" y="148.2">np</text>
<text x="226.1" y="145.6">R609</text>
<text x="226.1" y="148.2">np</text>
</g>
</svg>
